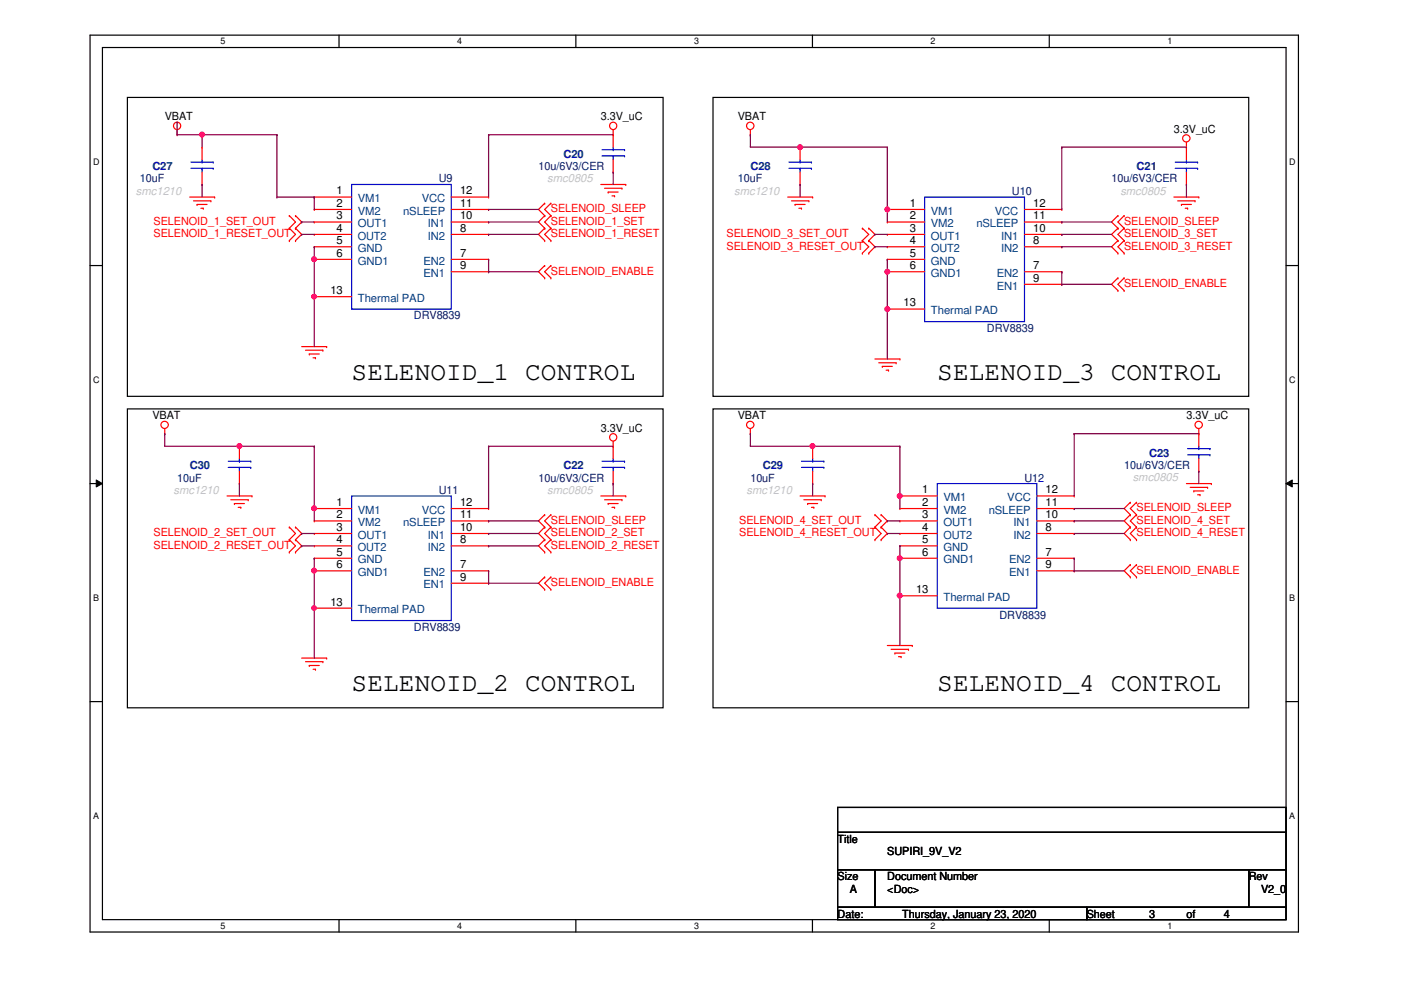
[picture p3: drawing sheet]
<svg xmlns="http://www.w3.org/2000/svg" width="297mm" height="210mm" viewBox="0 0 297 210" stroke-linecap="round" stroke-linejoin="round" font-family="sans-serif">
<path d="M19.1 7.5h256.2v190.1h-256.2zM21.7 10.1h251v184.9h-251z" fill="none" stroke="#000" stroke-width=".25"/>
<g fill="#fff">
<path d="M46.8 7.7h1v2.1h-1z"/>
<path d="M46.8 195.2h1v2.2h-1z"/>
</g>
<path d="M71.9 7.5v2.6M71.9 195v2.6" fill="none" stroke="#000" stroke-width=".25"/>
<g fill="#fff">
<path d="M96.9 7.7h1.1v2.1h-1.1z"/>
<path d="M96.9 195.2h1.1v2.2h-1.1z"/>
</g>
<path d="M122.1 7.5v2.6M122.1 195v2.6" fill="none" stroke="#000" stroke-width=".25"/>
<g fill="#fff">
<path d="M147.2 7.7h1v2.1h-1z"/>
<path d="M147.2 195.2h1v2.2h-1z"/>
</g>
<path d="M172.3 7.5v2.6M172.3 195v2.6" fill="none" stroke="#000" stroke-width=".25"/>
<g fill="#fff">
<path d="M197.3 7.7h1v2.1h-1z"/>
<path d="M197.3 195.2h1v2.2h-1z"/>
</g>
<path d="M222.5 7.5v2.6M222.5 195v2.6" fill="none" stroke="#000" stroke-width=".25"/>
<g fill="#fff">
<path d="M247.5 7.7h1v2.1h-1z"/>
<path d="M247.5 195.2h1v2.2h-1z"/>
<path d="M19.8 33.2h1.3v2.1h-1.3z"/>
<path d="M273.3 33.2h1.4v2.1h-1.4z"/>
<path d="M19.8 79.4h1.3v2.1h-1.3z"/>
<path d="M273.3 79.4h1.4v2.1h-1.4z"/>
</g>
<path d="M19.1 56.3h2.6M272.7 56.3h2.6" fill="none" stroke="#000" stroke-width=".25"/>
<g fill="#fff">
<path d="M19.8 125.6h1.2v2.2h-1.2z"/>
<path d="M273.3 125.6h1.3v2.2h-1.3z"/>
</g>
<path d="M19.1 102.5h2.6M272.7 102.5h2.6" fill="none" stroke="#000" stroke-width=".25"/>
<path d="M20.4 101.8l1.3 .7-1.3 .8zM272.7 102.5l1.3-.7v1.5z" fill="#000"/>
<path d="M20.4 101.8l1.3 .7-1.3 .8zM272.7 102.5l1.3-.7v1.5z" fill="none" stroke="#000" stroke-width=".21"/>
<g fill="#fff">
<path d="M19.8 171.9h1.2v2.1h-1.2z"/>
<path d="M273.3 171.9h1.3v2.1h-1.3z"/>
</g>
<g fill="none" stroke="#000" stroke-width=".25">
<path d="M27 20.7h113.6v63.3h-113.6zM151.2 20.7h113.6v63.3h-113.6zM27 86.7h113.6v63.4h-113.6zM151.2 86.7h113.6v63.4h-113.6zM19.1 148.8h2.6M272.7 148.8h2.6M177.6 171.2h95.1v5.3h-95.1zM177.6 176.5h95.1v7.9h-95.1zM177.6 184.4h7.9v8h-7.9zM177.6 192.4h52.8v2.6h-52.8zM185.5 184.4h79.3v8h-79.3zM230.4 192.4h42.3v2.6h-42.3z"/>
<path d="M264.8 184.4h7.9v8h-7.9z"/>
</g>
<g fill="none" stroke="#f00" stroke-width=".25">
<path d="M37.5 28.6h.1M37.5 27.5v1.1M42.8 31.2h.1M42.8 39.1h.1M42.8 31.2v2.7M42.8 36.5v2.6M127.4 39.1h5.3M128.2 39.9h3.7M130 28.6h.1M130 36.5h.1M130 27.5v3.7M130 33.9v2.6"/>
<path d="M131.9 39.9h.1M132.7 39.1h.1M159.1 28.6h.1M159.1 27.5v1.1M169.6 31.2h.1M169.6 39.1h.1M169.6 31.2v2.7M169.6 36.5v2.6M251.5 31.2h.1M251.5 39.1h.1M251.5 30.1v3.8M251.5 36.5v2.6"/>
<path d="M40.2 41.8h5.3M41 42.6h3.7M41.8 43.3h.1M41.8 43.3h2.1M42.6 44.2h.5M43.1 44.2h.1M44.7 42.6h.1M45.5 41.8h.1M61.3 48.4h.1M61.3 45.7h.1M61.3 51h.1M61.3 45.7l1.4 1.4-1.4 1.3"/>
<path d="M61.3 48.4l1.4 1.3-1.4 1.3M62.7 45.7h.1M62.7 48.4h.1M62.7 51h.1M62.7 45.7l1.3 1.4-1.3 1.3M62.7 48.4l1.3 1.3-1.3 1.3M66.6 41.8h.1M66.6 44.4h.1M66.6 47.1h.1M66.6 49.7h.1M66.6 52.3h.1M66.6 55h.1"/>
<path d="M66.6 41.8h7.9M66.6 44.4h7.9M66.6 47.1h7.9M66.6 49.7h7.9M66.6 52.3h7.9M66.6 55h7.9M95.7 41.8h7.9M95.7 44.4h7.9M95.7 47.1h7.9M95.7 49.7h7.9M95.7 55h7.9M95.7 57.6h7.9"/>
<path d="M103.6 55h.1M103.6 49.7h.1M103.6 57.6h.1M103.6 47.1h.1M103.6 44.4h.1M103.6 41.8h.1M115.5 51h.1M115.5 48.4h.1M115.5 45.7h.1M115.5 43.1h.1M115.5 58.9h.1M115.5 56.3h.1"/>
<path d="M115.5 48.4l-1.3 1.3 1.3 1.3M115.5 45.7l-1.3 1.4 1.3 1.3M115.5 43.1l-1.3 1.3 1.3 1.3M115.5 56.3l-1.3 1.3 1.3 1.3M116.8 48.4h.1M116.8 51h.1M116.8 45.7h.1M116.8 43.1h.1M116.8 56.3h.1M116.8 58.9h.1M116.8 48.4l-1.3 1.3 1.3 1.3M116.8 45.7l-1.3 1.4 1.3 1.3"/>
<path d="M116.8 43.1l-1.3 1.3 1.3 1.3M116.8 56.3l-1.3 1.3 1.3 1.3M128.9 40.7h.1M128.9 40.7h2.2M129.8 41.5h.5M130.3 41.5h.1M167 41.8h5.3M167.8 42.6h3.7M168.6 43.3h.1M168.6 43.3h2.1M169.4 44.2h.5M169.9 44.2h.1"/>
<path d="M171.5 42.6h.1M172.3 41.8h.1M182.8 51h.1M182.8 48.4h.1M182.8 53.7h.1M182.8 48.4l1.4 1.3-1.4 1.3M182.8 51l1.4 1.3-1.4 1.4M184.2 48.4h.1M184.2 51h.1M184.2 53.7h.1M184.2 48.4l1.3 1.3-1.3 1.3M184.2 51l1.3 1.3-1.3 1.4"/>
<path d="M188.1 44.4h.1M188.1 47.1h.1M188.1 49.7h.1M188.1 52.3h.1M188.1 55h.1M188.1 57.6h.1M188.1 44.4h7.9M188.1 47.1h7.9M188.1 49.7h7.9M188.1 52.3h7.9M188.1 55h7.9M188.1 57.6h7.9"/>
<path d="M217.2 44.4h7.9M217.2 47.1h7.9M217.2 49.7h7.9M217.2 52.3h7.9M217.2 57.6h7.9M225.1 57.6h.1M225.1 52.3h.1M225.1 49.7h.1M225.1 47.1h.1M225.1 44.4h.1M237 48.4h.1M237 45.7h.1"/>
<path d="M237 51h.1M237 53.7h.1M237 58.9h.1M237 45.7l-1.3 1.4 1.3 1.3M237 48.4l-1.3 1.3 1.3 1.3M237 51l-1.3 1.3 1.3 1.4M237 58.9l-1.3 1.4 1.3 1.3M238.3 45.7h.1M238.3 48.4h.1M238.3 51h.1M238.3 53.7h.1M238.3 58.9h.1"/>
<path d="M238.3 45.7l-1.3 1.4 1.3 1.3M238.3 48.4l-1.3 1.3 1.3 1.3M238.3 51l-1.3 1.3 1.3 1.4M238.3 58.9l-1.3 1.4 1.3 1.3M248.9 41.8h5.3M249.7 42.6h3.7M250.5 43.3h.1M250.5 43.3h2.1M251.3 44.2h.5M251.8 44.2h.1M253.4 42.6h.1M254.2 41.8h.1"/>
<path d="M64 73.5h5.3M64.8 74.3h3.7M65.6 75.1h.1M65.6 75.1h2.1M66.4 75.9h.5M66.6 62.9h.1M66.6 62.9h7.9M66.9 75.9h.1M68.5 74.3h.1M69.3 73.5h.1M185.5 76.1h5.3M186.3 76.9h3.7"/>
<path d="M187.1 77.7h.1M187.1 77.7h2.1M187.9 78.5h.5M188.1 65.5h.1M188.1 65.5h7.9M188.4 78.5h.1M190 76.9h.1M190.8 76.1h.1M217.2 60.3h7.9M225.1 60.3h.1M237 61.6h.1M238.3 61.6h.1"/>
<path d="M34.9 91.9h.1M34.9 90.9v1M50.8 94.6h.1M50.8 94.6v2.6M50.8 99.9v2.6M130 94.6h.1M130 93.6v3.6M130 99.9v2.6M159.1 91.9h.1M159.1 90.9v1M172.3 94.6h.1M172.3 94.6v2.6"/>
<path d="M172.3 99.9v2.6M254.2 91.9h.1M254.2 99.9h.1M254.2 90.9v3.7M254.2 97.2v2.7M48.1 105.2h5.3M48.9 106h3.7M49.7 106.8h.1M49.7 106.8h2.1M50.5 107.6h.6M50.8 102.5h.1M51.1 107.6h.1"/>
<path d="M52.6 106h.1M53.4 105.2h.1M61.3 114.4h.1M61.3 111.8h.1M61.3 117.1h.1M61.3 111.8l1.4 1.3-1.4 1.3M61.3 114.4l1.4 1.3-1.4 1.4M62.7 111.8h.1M62.7 114.4h.1M62.7 117.1h.1M62.7 111.8l1.3 1.3-1.3 1.3M62.7 114.4l1.3 1.3-1.3 1.4"/>
<path d="M66.6 107.8h.1M66.6 110.4h.1M66.6 113.1h.1M66.6 115.7h.1M66.6 118.4h.1M66.6 107.8h7.9M66.6 110.4h7.9M66.6 113.1h7.9M66.6 115.7h7.9M66.6 118.4h7.9M95.7 107.8h7.9M95.7 110.4h7.9"/>
<path d="M95.7 113.1h7.9M95.7 115.7h7.9M103.6 115.7h.1M103.6 113.1h.1M103.6 110.4h.1M103.6 107.8h.1M115.5 111.8h.1M115.5 109.1h.1M115.5 114.4h.1M115.5 117.1h.1M115.5 109.1l-1.3 1.3 1.3 1.4M115.5 111.8l-1.3 1.3 1.3 1.3"/>
<path d="M115.5 114.4l-1.3 1.3 1.3 1.4M116.8 109.1h.1M116.8 111.8h.1M116.8 114.4h.1M116.8 117.1h.1M116.8 109.1l-1.3 1.3 1.3 1.4M116.8 111.8l-1.3 1.3 1.3 1.3M116.8 114.4l-1.3 1.3 1.3 1.4M127.4 105.2h5.3M128.2 106h3.7M128.9 106.8h.1M128.9 106.8h2.2"/>
<path d="M129.8 107.6h.5M130 102.5h.1M130.3 107.6h.1M131.9 106h.1M132.7 105.2h.1M169.6 105.2h5.3M170.4 106h3.7M171.2 106.8h.1M171.2 106.8h2.2M172 107.6h.6M172.3 102.5h.1M172.6 107.6h.1"/>
<path d="M174.1 106h.1M174.9 105.2h.1M185.5 111.8h.1M185.5 109.1h.1M185.5 114.4h.1M185.5 109.1l1.3 1.3-1.3 1.4M185.5 111.8l1.3 1.3-1.3 1.3M186.8 109.1h.1M186.8 111.8h.1M186.8 114.4h.1M186.8 109.1l1.3 1.3-1.3 1.4M186.8 111.8l1.3 1.3-1.3 1.3"/>
<path d="M190.8 105.2h.1M190.8 107.8h.1M190.8 110.4h.1M190.8 113.1h.1M190.8 115.7h.1M190.8 118.4h.1M190.8 105.2h7.9M190.8 107.8h7.9M190.8 110.4h7.9M190.8 113.1h7.9M190.8 115.7h7.9M190.8 118.4h7.9"/>
<path d="M219.8 105.2h8M219.8 107.8h8M219.8 110.4h8M219.8 113.1h8M219.8 118.4h8M227.8 118.4h.1M227.8 113.1h.1M227.8 110.4h.1M227.8 107.8h.1M227.8 105.2h.1M239.6 109.1h.1M239.6 106.5h.1"/>
<path d="M239.6 111.8h.1M239.6 114.4h.1M239.6 119.7h.1M239.6 106.5l-1.3 1.3 1.3 1.3M239.6 109.1l-1.3 1.3 1.3 1.4M239.6 111.8l-1.3 1.3 1.3 1.3M239.6 119.7l-1.3 1.3 1.3 1.3M241 106.5h.1M241 109.1h.1M241 111.8h.1M241 114.4h.1M241 119.7h.1"/>
<path d="M241 106.5l-1.4 1.3 1.4 1.3M241 109.1l-1.4 1.3 1.4 1.4M241 111.8l-1.4 1.3 1.4 1.3M241 119.7l-1.4 1.3 1.4 1.3M251.5 102.5h5.3M252.3 103.3h3.7M253.1 104.1h.1M253.1 104.1h2.1M253.9 104.9h.5M254.4 104.9h.1M256 103.3h.1M256.8 102.5h.1"/>
<path d="M64 139.5h5.3M66.6 121h.1M66.6 128.9h.1M66.6 121h7.9M66.6 128.9h7.9M69.3 139.5h.1M95.7 121h7.9M95.7 123.7h7.9M103.6 121h.1M103.6 123.7h.1M115.5 125h.1M115.5 122.3h.1"/>
<path d="M115.5 122.3l-1.3 1.4 1.3 1.3M116.8 122.3h.1M116.8 125h.1M116.8 122.3l-1.3 1.4 1.3 1.3M188.1 136.9h5.3M188.9 137.7h3.7M189.7 138.5h.1M189.7 138.5h2.2M190.5 139.2h.6M190.8 126.3h.1M190.8 126.3h7.9M191.1 139.2h.1"/>
<path d="M192.6 137.7h.1M193.4 136.9h.1M219.8 121h8M227.8 121h.1M239.6 122.3h.1M241 122.3h.1M64.8 140.3h3.7M65.6 141.1h.1M65.6 141.1h2.1M66.4 141.9h.5M66.9 141.9h.1M68.5 140.3h.1"/>
<circle cx="37.5" cy="26.7" r=".77"/>
<circle cx="130" cy="26.7" r=".77"/>
<circle cx="159.1" cy="26.7" r=".78"/>
<circle cx="251.5" cy="29.3" r=".77"/>
<circle cx="34.9" cy="90.1" r=".77"/>
<circle cx="130" cy="92.7" r=".77"/>
<circle cx="159.1" cy="90.1" r=".77"/>
<circle cx="254.2" cy="90.1" r=".77"/>
</g>
<g fill="none" stroke="#00f" stroke-width=".25">
<path d="M40.5 35.7h4.7M40.5 34.4h4.7M42.8 34.4h.1M42.8 35.7h.1M42.8 33.9v.5M42.8 35.7v.8M45.2 35.7h.1M45.2 34.4h.1M74.5 39.1h21.2v26.4h-21.2zM127.6 33.1h4.8M127.6 31.7h4.8M130 31.7h.1"/>
<path d="M130 33.1h.1M130 31.2v.5M130 33.1v.8M132.4 33.1h.1M132.4 31.7h.1M167.3 35.7h4.7M167.3 34.4h4.7M169.6 34.4h.1M169.6 35.7h.1M169.6 33.9v.5M169.6 35.7v.8M172 35.7h.1"/>
<path d="M172 34.4h.1M249.2 35.7h4.7M249.2 34.4h4.7M251.5 34.4h.1M251.5 35.7h.1M251.5 33.9v.5M251.5 35.7v.8M253.9 35.7h.1M253.9 34.4h.1M196 41.8h21.2v26.4h-21.2zM48.4 99.1h4.8M48.4 97.8h4.8"/>
<path d="M50.8 97.8h.1M50.8 99.1h.1M50.8 97.2v.6M50.8 99.1v.8M53.2 99.1h.1M53.2 97.8h.1M127.6 99.1h4.8M127.6 97.8h4.8M130 97.8h.1M130 99.1h.1M130 97.2v.6M130 99.1v.8"/>
<path d="M132.4 99.1h.1M132.4 97.8h.1M169.9 99.1h4.8M169.9 97.8h4.8M172.3 97.8h.1M172.3 99.1h.1M172.3 97.2v.6M172.3 99.1v.8M174.7 99.1h.1M174.7 97.8h.1M251.8 96.4h4.7M251.8 95.1h4.7"/>
<path d="M254.2 95.1h.1M254.2 96.4h.1M254.2 94.6v.5M254.2 96.4v.8M256.5 96.4h.1M256.5 95.1h.1M74.5 105.2h21.2v26.4h-21.2zM198.7 102.5h21.1v26.4h-21.1z"/>
</g>
<path d="M37.5 25.9h.1M37.5 25.9v2.7h5.3M42.8 28.6h.1M130 36.5h.1M130 36.5v2.6M66.6 41.8h.1M66.6 52.3h.1M66.6 55h.1M66.6 41.8v2.6M66.6 52.3v21.2M66.6 62.9h.1" fill="none" stroke="#800040" stroke-width=".25"/>
<circle cx="66.6" cy="62.9" r=".5" fill="#f0f"/>
<circle cx="66.6" cy="62.9" r=".5" fill="none" stroke="#f0f" stroke-width=".25"/>
<circle cx="66.6" cy="54.9" r=".51" fill="#f0f"/>
<circle cx="66.6" cy="54.9" r=".51" fill="none" stroke="#f0f" stroke-width=".25"/>
<g fill="none" stroke="#800040" stroke-width=".25">
<path d="M58.7 28.6h.1M58.7 28.6v13.2M103.6 28.6h.1M103.6 28.6v13.2M103.6 28.6h26.4M225.1 31.2h.1M225.1 31.2h26.4M225.1 31.2v13.2M251.5 39.1h.1M251.5 39.1v2.7M58.7 41.8h.1M58.7 41.8h7.9"/>
<path d="M64 47.1h.1M64 49.7h.1M64 47.1h2.6M64 49.7h2.6M103.6 47.1h.1M103.6 49.7h.1M103.6 55h.1M103.6 57.6h.1M103.6 44.4h.1M103.6 55v2.6M103.6 47.1h10.6M103.6 49.7h10.6"/>
<path d="M103.6 57.6h10.6M103.6 44.4h10.6M185.5 49.7h.1M185.5 52.3h.1M185.5 49.7h2.6M185.5 52.3h2.6M188.1 44.4h.1M188.1 55h.1M188.1 44.4v2.7M188.1 55v2.6M225.1 47.1h.1M225.1 49.7h.1"/>
<path d="M225.1 52.3h.1M225.1 47.1h10.6M225.1 49.7h10.6M225.1 52.3h10.6"/>
</g>
<circle cx="188.1" cy="57.6" r=".51" fill="#f0f"/>
<circle cx="188.1" cy="57.6" r=".51" fill="none" stroke="#f0f" stroke-width=".25"/>
<path d="M188.1 57.6h.1M188.1 57.6v18.5M225.1 57.6h.1M225.1 57.6v2.7M188.1 65.5h.1M225.1 60.3h.1M225.1 60.3h10.6" fill="none" stroke="#800040" stroke-width=".25"/>
<circle cx="188.1" cy="65.5" r=".51" fill="#f0f"/>
<circle cx="188.1" cy="65.5" r=".51" fill="none" stroke="#f0f" stroke-width=".25"/>
<g fill="none" stroke="#800040" stroke-width=".25">
<path d="M103.6 94.6h.1M103.6 94.6h26.4M103.6 94.6v13.2M64 113.1h.1M64 115.7h.1M64 113.1h2.6M64 115.7h2.6M66.6 107.8h.1M66.6 118.4h.1M66.6 107.8v2.6M66.6 118.4v10.5M103.6 110.4h.1"/>
<path d="M103.6 113.1h.1M103.6 115.7h.1M103.6 110.4h10.6M103.6 113.1h10.6M103.6 115.7h10.6M130 102.5h.1M130 102.5v2.7M66.6 121h.1"/>
</g>
<circle cx="66.6" cy="128.9" r=".5" fill="#f0f"/>
<circle cx="66.6" cy="128.9" r=".5" fill="none" stroke="#f0f" stroke-width=".25"/>
<circle cx="66.6" cy="121" r=".51" fill="#f0f"/>
<circle cx="66.6" cy="121" r=".51" fill="none" stroke="#f0f" stroke-width=".25"/>
<g fill="none" stroke="#800040" stroke-width=".25">
<path d="M227.8 91.9h.1M227.8 91.9h26.4M227.8 91.9v13.3M254.2 99.9h.1M254.2 99.9v2.6M188.1 110.4h.1M188.1 113.1h.1M188.1 110.4h2.7M188.1 113.1h2.7M190.8 105.2h.1M190.8 115.7h.1M190.8 105.2v2.6"/>
<path d="M190.8 115.7v2.7M227.8 107.8h.1M227.8 110.4h.1M227.8 113.1h.1M227.8 107.8h10.5M227.8 110.4h10.5M227.8 113.1h10.5M66.6 128.9h.1M66.6 128.9v10.6M103.6 121h.1M103.6 123.7h.1M103.6 121v2.7"/>
<path d="M103.6 123.7h10.6"/>
</g>
<circle cx="190.8" cy="118.4" r=".51" fill="#f0f"/>
<circle cx="190.8" cy="118.4" r=".51" fill="none" stroke="#f0f" stroke-width=".25"/>
<path d="M190.8 118.4h.1M190.8 118.4v18.5M227.8 118.4h.1M227.8 118.4v2.6M190.8 126.3h.1M227.8 121h.1M227.8 121h10.5" fill="none" stroke="#800040" stroke-width=".25"/>
<circle cx="190.8" cy="126.3" r=".51" fill="#f0f"/>
<circle cx="190.8" cy="126.3" r=".51" fill="none" stroke="#f0f" stroke-width=".25"/>
<path d="M42.8 39.1h.1M42.8 39.1v2.7M159.1 28.6h.1M159.1 28.6v2.6h10.5M169.6 31.2h.1M188.1 31.2v13.2M188.1 44.4h.1M34.9 91.9h.1M34.9 91.9v2.7M159.1 91.9h.1M159.1 91.9v2.7" fill="none" stroke="#800040" stroke-width=".25"/>
<circle cx="188.1" cy="44.4" r=".51" fill="#f0f"/>
<circle cx="188.1" cy="44.4" r=".51" fill="none" stroke="#f0f" stroke-width=".25"/>
<path d="M159.1 94.6h13.2M172.3 94.6h.1M190.8 94.6v10.6M190.8 105.2h.1" fill="none" stroke="#800040" stroke-width=".25"/>
<circle cx="190.8" cy="105.2" r=".51" fill="#f0f"/>
<circle cx="190.8" cy="105.2" r=".51" fill="none" stroke="#f0f" stroke-width=".25"/>
<path d="M34.9 94.6h15.9M50.8 94.6h.1M66.6 94.6v13.2M66.6 107.8h.1" fill="none" stroke="#800040" stroke-width=".25"/>
<circle cx="66.6" cy="107.8" r=".51" fill="#f0f"/>
<circle cx="66.6" cy="107.8" r=".51" fill="none" stroke="#f0f" stroke-width=".25"/>
<path d="M42.8 28.6h.1M42.8 28.6v2.6M42.8 28.6h15.9M58.7 28.6h.1" fill="none" stroke="#800040" stroke-width=".25"/>
<circle cx="42.8" cy="28.5" r=".51" fill="#f0f"/>
<circle cx="42.8" cy="28.5" r=".51" fill="none" stroke="#f0f" stroke-width=".25"/>
<path d="M169.6 39.1h.1M169.6 39.1v2.7M169.6 31.2h18.5M188.1 31.2h.1" fill="none" stroke="#800040" stroke-width=".25"/>
<circle cx="169.6" cy="31.2" r=".51" fill="#f0f"/>
<circle cx="169.6" cy="31.2" r=".51" fill="none" stroke="#f0f" stroke-width=".25"/>
<path d="M172.3 94.6h18.5M190.8 94.6h.1M172.3 102.5h.1M172.3 102.5v2.7" fill="none" stroke="#800040" stroke-width=".25"/>
<circle cx="172.3" cy="94.6" r=".51" fill="#f0f"/>
<circle cx="172.3" cy="94.6" r=".51" fill="none" stroke="#f0f" stroke-width=".25"/>
<path d="M50.8 94.6h15.8M66.6 94.6h.1M50.8 102.5h.1M50.8 102.5v2.7" fill="none" stroke="#800040" stroke-width=".25"/>
<circle cx="50.8" cy="94.6" r=".51" fill="#f0f"/>
<circle cx="50.8" cy="94.6" r=".51" fill="none" stroke="#f0f" stroke-width=".25"/>
<circle cx="66.6" cy="62.9" r=".5" fill="#f0f"/>
<circle cx="66.6" cy="62.9" r=".5" fill="none" stroke="#f0f" stroke-width=".25"/>
<circle cx="66.6" cy="54.9" r=".51" fill="#f0f"/>
<circle cx="66.6" cy="54.9" r=".51" fill="none" stroke="#f0f" stroke-width=".25"/>
<circle cx="188.1" cy="57.6" r=".51" fill="#f0f"/>
<circle cx="188.1" cy="57.6" r=".51" fill="none" stroke="#f0f" stroke-width=".25"/>
<circle cx="188.1" cy="65.5" r=".51" fill="#f0f"/>
<circle cx="188.1" cy="65.5" r=".51" fill="none" stroke="#f0f" stroke-width=".25"/>
<circle cx="66.6" cy="128.9" r=".5" fill="#f0f"/>
<circle cx="66.6" cy="128.9" r=".5" fill="none" stroke="#f0f" stroke-width=".25"/>
<circle cx="66.6" cy="121" r=".51" fill="#f0f"/>
<circle cx="66.6" cy="121" r=".51" fill="none" stroke="#f0f" stroke-width=".25"/>
<circle cx="190.8" cy="118.4" r=".51" fill="#f0f"/>
<circle cx="190.8" cy="118.4" r=".51" fill="none" stroke="#f0f" stroke-width=".25"/>
<circle cx="190.8" cy="126.3" r=".51" fill="#f0f"/>
<circle cx="190.8" cy="126.3" r=".51" fill="none" stroke="#f0f" stroke-width=".25"/>
<circle cx="188.1" cy="44.4" r=".51" fill="#f0f"/>
<circle cx="188.1" cy="44.4" r=".51" fill="none" stroke="#f0f" stroke-width=".25"/>
<circle cx="190.8" cy="105.2" r=".51" fill="#f0f"/>
<circle cx="190.8" cy="105.2" r=".51" fill="none" stroke="#f0f" stroke-width=".25"/>
<circle cx="66.6" cy="107.8" r=".51" fill="#f0f"/>
<circle cx="66.6" cy="107.8" r=".51" fill="none" stroke="#f0f" stroke-width=".25"/>
<circle cx="42.8" cy="28.5" r=".51" fill="#f0f"/>
<circle cx="42.8" cy="28.5" r=".51" fill="none" stroke="#f0f" stroke-width=".25"/>
<circle cx="169.6" cy="31.2" r=".51" fill="#f0f"/>
<circle cx="169.6" cy="31.2" r=".51" fill="none" stroke="#f0f" stroke-width=".25"/>
<circle cx="172.3" cy="94.6" r=".51" fill="#f0f"/>
<circle cx="172.3" cy="94.6" r=".51" fill="none" stroke="#f0f" stroke-width=".25"/>
<circle cx="50.8" cy="94.6" r=".51" fill="#f0f"/>
<circle cx="50.8" cy="94.6" r=".51" fill="none" stroke="#f0f" stroke-width=".25"/>
<g font-size="5.5">
<text x="74.5" y="80.5">SELENOID_1 CONTROL</text>
<text x="198.7" y="80.5">SELENOID_3 CONTROL</text>
<text x="74.5" y="146.6">SELENOID_2 CONTROL</text>
<text x="198.7" y="146.6">SELENOID_4 CONTROL</text>
</g>
<g font-size="2.4">
<text x="34.9" y="25.5">VBAT</text>
<text x="127.4" y="25.5">3.3V_uC</text>
<text x="156.4" y="25.5">VBAT</text>
<text x="248.9" y="28.1">3.3V_uC</text>
<text x="71.4" y="41.2">1</text>
<text x="97.5" y="41.2">12</text>
<text x="71.4" y="43.9">2</text>
<text x="71.4" y="46.5">3</text>
<text x="97.5" y="46.5">10</text>
<text x="97.5" y="43.9">11</text>
<text x="192.9" y="43.9">1</text>
<text x="192.9" y="46.5">2</text>
<text x="219.1" y="46.5">11</text>
<text x="219.1" y="43.9">12</text>
<text x="71.4" y="49.1">4</text>
<text x="71.4" y="51.8">5</text>
<text x="97.5" y="49.1">8</text>
<text x="192.9" y="49.1">3</text>
<text x="192.9" y="51.8">4</text>
<text x="219.1" y="51.8">8</text>
<text x="219.1" y="49.1">10</text>
<text x="71.4" y="54.4">6</text>
<text x="97.5" y="54.4">7</text>
<text x="97.5" y="57.1">9</text>
<text x="192.9" y="54.4">5</text>
<text x="192.9" y="57.1">6</text>
<text x="219.1" y="57.1">7</text>
<text x="219.1" y="59.7">9</text>
<text x="70.1" y="62.4">13</text>
<text x="191.6" y="65">13</text>
<text x="32.3" y="88.9">VBAT</text>
<text x="156.4" y="88.9">VBAT</text>
<text x="251.5" y="88.9">3.3V_uC</text>
<text x="127.4" y="91.5">3.3V_uC</text>
<text x="71.4" y="107.3">1</text>
<text x="97.5" y="107.3">12</text>
<text x="195.5" y="104.6">1</text>
<text x="195.5" y="107.3">2</text>
<text x="221.7" y="107.3">11</text>
<text x="221.7" y="104.6">12</text>
<text x="71.4" y="109.9">2</text>
<text x="71.4" y="112.6">3</text>
<text x="97.5" y="112.6">10</text>
<text x="97.5" y="109.9">11</text>
<text x="195.5" y="109.9">3</text>
<text x="195.5" y="112.6">4</text>
<text x="221.7" y="112.6">8</text>
<text x="221.7" y="109.9">10</text>
<text x="71.4" y="115.2">4</text>
<text x="71.4" y="117.8">5</text>
<text x="97.5" y="115.2">8</text>
<text x="195.5" y="115.2">5</text>
<text x="195.5" y="117.8">6</text>
<text x="221.7" y="117.8">7</text>
<text x="71.4" y="120.5">6</text>
<text x="97.5" y="120.5">7</text>
<text x="97.5" y="123.1">9</text>
<text x="194.2" y="125.8">13</text>
<text x="221.7" y="120.5">9</text>
<text x="70.1" y="128.4">13</text>
<text x="177.6" y="178.7">Title</text>
<text x="188.1" y="181.4">SUPIRI_9V_V2</text>
<text x="177.6" y="186.6">Size</text>
<text x="180.2" y="189.3">A</text>
<text x="188.1" y="186.6">Document Number</text>
<text x="188.1" y="189.3">&lt;Doc&gt;</text>
<text x="264.8" y="186.6">Rev</text>
<text x="267.4" y="189.3">V2_0</text>
<text x="177.6" y="194.6">Date:</text>
<text x="191.3" y="194.6">Thursday, January 23, 2020</text>
<text x="230.4" y="194.6">Sheet</text>
<text x="243.6" y="194.6">3</text>
<text x="251.5" y="194.6">of</text>
<text x="259.5" y="194.6">4</text>
</g>
<g font-size="2.4" fill="#000080">
<text x="119.5" y="33.4">C20</text>
<text x="29.6" y="38.7">10uF</text>
<text x="32.3" y="36.1">C27</text>
<text x="93" y="38.7">U9</text>
<text x="114.2" y="36.1">10u/6V3/CER</text>
<text x="156.4" y="38.7">10uF</text>
<text x="159.1" y="36.1">C28</text>
<text x="214.5" y="41.3">U10</text>
<text x="235.7" y="38.7">10u/6V3/CER</text>
<text x="241" y="36.1">C21</text>
<text x="87.8" y="67.7">DRV8839</text>
<text x="209.3" y="70.4">DRV8839</text>
<text x="40.2" y="99.4">C30</text>
<text x="119.5" y="99.4">C22</text>
<text x="161.7" y="99.4">C29</text>
<text x="238.3" y="99.4">10u/6V3/CER</text>
<text x="243.6" y="96.8">C23</text>
<text x="37.5" y="102.1">10uF</text>
<text x="93" y="104.7">U11</text>
<text x="114.2" y="102.1">10u/6V3/CER</text>
<text x="159.1" y="102.1">10uF</text>
<text x="217.2" y="102.1">U12</text>
<text x="211.9" y="131.1">DRV8839</text>
<text x="87.8" y="133.8">DRV8839</text>
</g>
<g font-size="2.4" fill="#c0c0c0">
<text x="28.8" y="41.3">smc1210</text>
<text x="116" y="38.6">smc0805</text>
<text x="155.7" y="41.3">smc1210</text>
<text x="237.5" y="41.3">smc0805</text>
<text x="36.8" y="104.7">smc1210</text>
<text x="116" y="104.7">smc0805</text>
<text x="158.3" y="104.7">smc1210</text>
<text x="240.2" y="102.1">smc0805</text>
</g>
<g font-size="2.4" fill="#f00">
<text x="32.6" y="47.7">SELENOID_1_SET_OUT</text>
<text x="116.8" y="47.7">SELENOID_1_SET</text>
<text x="116.8" y="45">SELENOID_SLEEP</text>
<text x="238.3" y="47.7">SELENOID_SLEEP</text>
<text x="32.6" y="50.3">SELENOID_1_RESET_OUT</text>
<text x="116.8" y="50.3">SELENOID_1_RESET</text>
<text x="154.1" y="50.3">SELENOID_3_SET_OUT</text>
<text x="154.1" y="53">SELENOID_3_RESET_OUT</text>
<text x="238.3" y="50.3">SELENOID_3_SET</text>
<text x="238.3" y="53">SELENOID_3_RESET</text>
<text x="116.8" y="58.3">SELENOID_ENABLE</text>
<text x="238.3" y="60.9">SELENOID_ENABLE</text>
<text x="32.6" y="113.7">SELENOID_2_SET_OUT</text>
<text x="116.8" y="111.1">SELENOID_SLEEP</text>
<text x="116.8" y="113.7">SELENOID_2_SET</text>
<text x="156.7" y="111.1">SELENOID_4_SET_OUT</text>
<text x="156.7" y="113.7">SELENOID_4_RESET_OUT</text>
<text x="241" y="108.4">SELENOID_SLEEP</text>
<text x="241" y="111.1">SELENOID_4_SET</text>
<text x="241" y="113.7">SELENOID_4_RESET</text>
<text x="32.6" y="116.4">SELENOID_2_RESET_OUT</text>
<text x="116.8" y="116.4">SELENOID_2_RESET</text>
<text x="116.8" y="124.3">SELENOID_ENABLE</text>
<text x="241" y="121.6">SELENOID_ENABLE</text>
</g>
<g font-size="2.4" fill="#004080">
<text x="75.9" y="42.9">VM1</text>
<text x="75.9" y="45.5">VM2</text>
<text x="85.5" y="45.5">nSLEEP</text>
<text x="89.4" y="42.9">VCC</text>
<text x="197.4" y="45.5">VM1</text>
<text x="210.9" y="45.5">VCC</text>
<text x="75.9" y="48.2">OUT1</text>
<text x="75.9" y="50.8">OUT2</text>
<text x="75.9" y="53.4">GND</text>
<text x="90.7" y="50.8">IN2</text>
<text x="90.7" y="48.2">IN1</text>
<text x="197.4" y="48.2">VM2</text>
<text x="197.4" y="50.8">OUT1</text>
<text x="197.4" y="53.5">OUT2</text>
<text x="207" y="48.2">nSLEEP</text>
<text x="212.3" y="53.4">IN2</text>
<text x="212.3" y="50.8">IN1</text>
<text x="75.9" y="56.1">GND1</text>
<text x="89.8" y="56.1">EN2</text>
<text x="89.8" y="58.7">EN1</text>
<text x="197.4" y="56.1">GND</text>
<text x="197.4" y="58.7">GND1</text>
<text x="211.3" y="58.7">EN2</text>
<text x="75.9" y="64">Thermal PAD</text>
<text x="211.3" y="61.4">EN1</text>
<text x="197.4" y="66.6">Thermal PAD</text>
<text x="200" y="106.3">VM1</text>
<text x="213.6" y="106.3">VCC</text>
<text x="75.9" y="108.9">VM1</text>
<text x="75.9" y="111.5">VM2</text>
<text x="85.5" y="111.5">nSLEEP</text>
<text x="89.4" y="108.9">VCC</text>
<text x="200" y="108.9">VM2</text>
<text x="200" y="111.5">OUT1</text>
<text x="209.6" y="108.9">nSLEEP</text>
<text x="214.9" y="111.5">IN1</text>
<text x="75.9" y="114.2">OUT1</text>
<text x="75.9" y="116.9">OUT2</text>
<text x="75.9" y="119.5">GND</text>
<text x="90.7" y="116.8">IN2</text>
<text x="90.7" y="114.2">IN1</text>
<text x="200" y="114.3">OUT2</text>
<text x="200" y="116.8">GND</text>
<text x="200" y="119.5">GND1</text>
<text x="214" y="119.5">EN2</text>
<text x="214.9" y="114.2">IN2</text>
<text x="75.9" y="122.1">GND1</text>
<text x="89.8" y="122.1">EN2</text>
<text x="89.8" y="124.8">EN1</text>
<text x="214" y="122.1">EN1</text>
<text x="75.9" y="130">Thermal PAD</text>
<text x="200" y="127.4">Thermal PAD</text>
</g>
<g font-size="1.9">
<text x="46.8" y="9.4">5</text>
<text x="96.9" y="9.4">4</text>
<text x="147.2" y="9.4">3</text>
<text x="197.3" y="9.4">2</text>
<text x="247.5" y="9.4">1</text>
<text x="19.8" y="34.9">D</text>
<text x="273.3" y="34.9">D</text>
<text x="19.8" y="81.1">C</text>
<text x="273.3" y="81.1">C</text>
<text x="19.8" y="127.3">B</text>
<text x="273.3" y="127.3">B</text>
<text x="19.8" y="173.6">A</text>
<text x="273.3" y="173.6">A</text>
<text x="46.8" y="196.9">5</text>
<text x="96.9" y="196.9">4</text>
<text x="147.2" y="196.9">3</text>
<text x="197.3" y="196.9">2</text>
<text x="247.5" y="196.9">1</text>
</g>
</svg>
